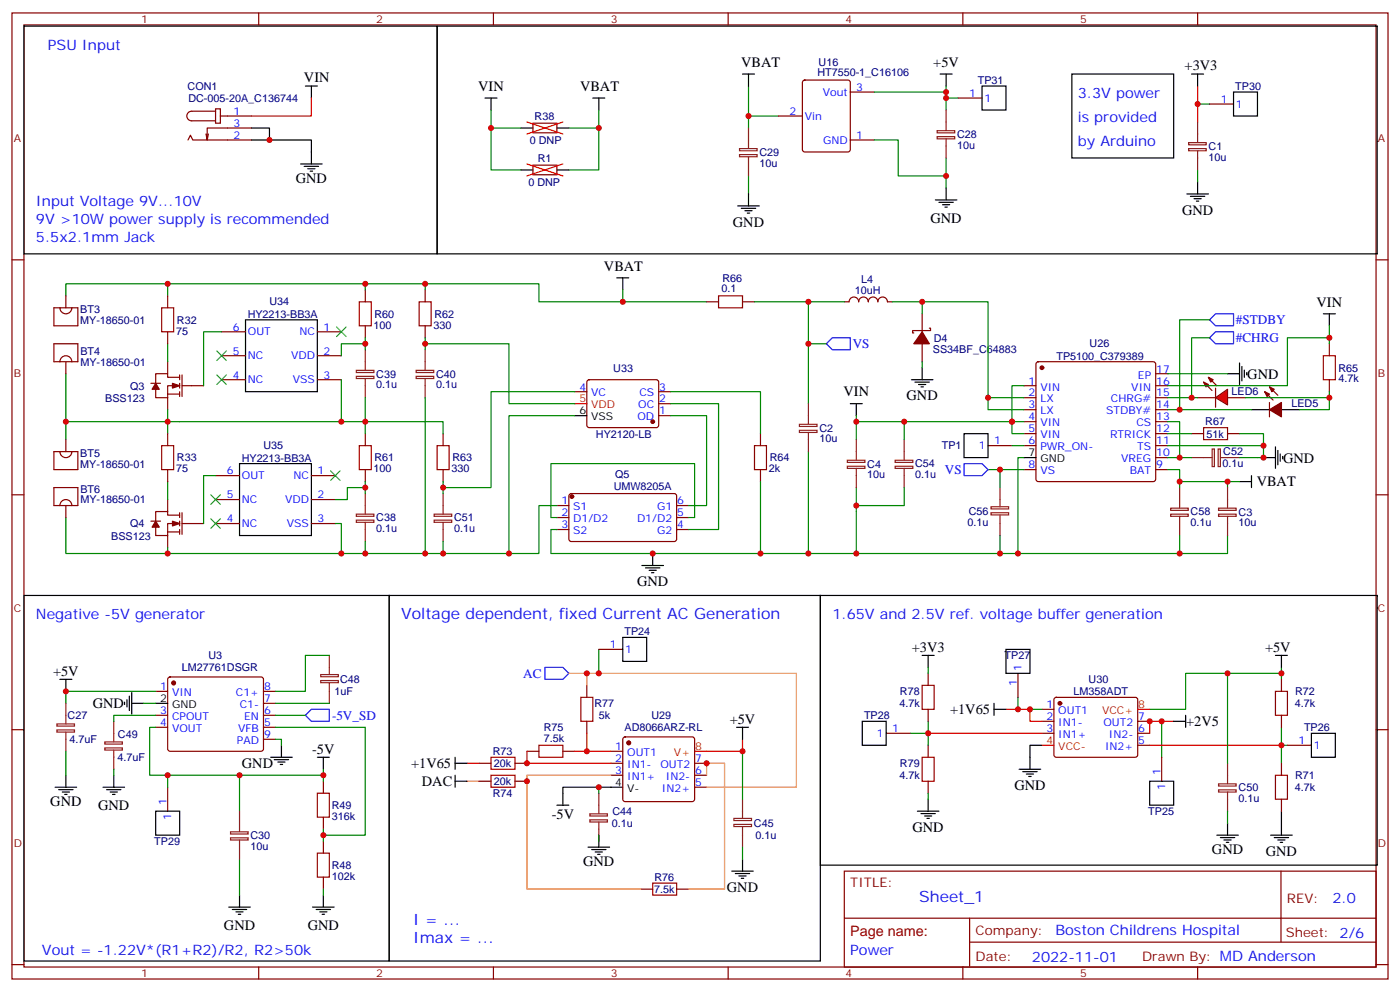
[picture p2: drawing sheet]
<svg xmlns="http://www.w3.org/2000/svg" width="412mm" height="292mm" viewBox="0 0 412 292" stroke-linecap="round" stroke-linejoin="round" font-family="sans-serif">
<g fill="none" stroke="#870000" stroke-width=".35">
<path d="M3.5 3.8h405.4v284.3h-405.4zM7.1 7.3h398.2v277.3h-398.2zM76.2 3.8v3.5M145.3 3.8v3.5M214.5 3.8v3.5M283.6 3.8v3.5M352.8 3.8v3.5M282.2 28.9h7.1M356.3 30.6h7.1M3.5 76.5h3.6M405.3 76.5h3.6M107.6 85.3v3.5"/>
<path d="M107.6 95.9v3.5M125.2 85.3v3.5M125.2 95.9v3.5M44.4 112.8h2.9M49.4 116h3.5M49.4 106.5v3.5M49.4 117.1v3.5M52.9 111.1h-3.5v-1.1h-3.5v2.8M52.9 113.5h-3.5v3.6h-3.5v-2.5M52.9 110.3v1.5M52.9 112.8v1.4M52.9 115.3v1.4"/>
<path d="M53.6 113.5h6.4M53.6 110.3v6.4M169.3 115.3h3.6M173.1 112l.5-.2h20l.4 .7v12.9l-.7 .5-20-.1-.4-.6v-12.7zM194 118.8h3.6M194 115.3h3.6M301.6 113.5h3.6M301.6 117.1h3.6M305.4 106.7l.5-.2h33.8l.5 .2 .2 .5v33.8l-.2 .5-.5 .2h-33.8l-.5-.2-.2-.5v-33.8zM340.4 113.5h3.6M340.4 117.1h3.6M340.4 110h3.6"/>
<path d="M372.5 115.3l2.5 2.5M373.9 113.9l2.5 2.4M373.9 118.5v4.2M107.6 127.6v3.6M107.6 138.2v3.5M130.5 127.6v3.6M130.5 138.2v3.5M194 122.3h3.6M224 127.6v3.6M224 138.2v3.5M301.6 120.6h3.6M301.6 124.1h3.6"/>
<path d="M301.6 127.6h3.6M301.6 131.2h3.6M301.6 138.2h3.6M340.4 120.6h3.6M340.4 124.1h3.6M340.4 127.6h3.6M340.4 131.2h3.6M340.4 138.2h3.6M340.4 134.7h3.6M3.5 145.6h3.6M44.4 153.4h2.9M49.4 147v3.6"/>
<path d="M49.4 157.6v3.5M49.4 156.6h3.5M52.9 151.6h-3.5v-1h-3.5v2.8M52.9 154.1h-3.5v3.5h-3.5v-2.4M52.9 150.9v1.4M52.9 153.4v1.4M52.9 155.9v1.4M53.6 150.9v6.4M53.6 154.1h6.4M164 148.8h3.6M164 152.3h3.6M164 155.9h3.6"/>
<path d="M167.8 145.5l.5-.2h30.6l.4 .7v13l-.7 .4-30.6-.1-.4-.6v-12.7zM199.3 148.8h3.5M199.3 152.3h3.5M199.3 155.9h3.5M405.3 145.6h3.6M176.4 191.1h7M273.4 198.2v3.5M299.9 198.2v7M377.5 200v3.5M3.5 214.8h3.6M172.9 201.7v3.5M172.9 212.3v3.5"/>
<path d="M183.7 217.1l.4-.2h19.8l.5 .2 .2 .5v17.6l-.2 .5-.5 .2h-19.8l-.4-.2-.3-.5v-17.6zM261.1 215.8h7M273.4 208.8v3.5M273.4 219.4v3.5M306.9 215.8h3.5M306.9 208.8h3.5M306.9 212.3h3.5M310.7 205.5l.4-.3h23.3l.5 .3 .2 .5v16.5l-.7 .4-23.5-.1-.5-.6v-16.2zM335.1 219.4h3.6M335.1 215.8h3.6M335.1 212.3h3.6M377.5 210.5v3.6"/>
<path d="M379.2 219.4h7.1M405.3 214.8h3.6M141.1 224.6h3.5M141.1 229.9h3.5M151.7 224.6h3.5M151.7 229.9h3.5M155.2 221.1h3.5M165.8 221.1h3.5M179.9 224.6h3.5M179.9 228.2h3.5M179.9 221.1h3.5M204.6 224.6h3.5"/>
<path d="M204.6 228.2h3.5M204.6 231.7h3.5M273.4 229.9v3.6M342.2 222.9v7M377.5 224.6v3.6M377.5 235.2v3.6M248.7 256.4h156.6v28.2h-156.6zM377.3 256.4v20.9M188.7 261.7h3.6M199.3 261.7h3.5M248.7 270.2h156.5M285.6 277.3h119.6"/>
<path d="M285.6 270.2v14.2M3.5 283.9h3.6M76.2 284.6v3.5M145.3 284.6v3.5M214.5 284.6v3.5M283.6 284.6v3.5M352.8 284.6v3.5M405.3 283.9h3.6"/>
</g>
<g fill="none" stroke="#008700" stroke-width=".35">
<path d="M220.5 34.1h8.8M220.5 25.3v12.4M278.7 28.9h3.5M352.8 30.6h3.5M220.5 51.8v5.3M278.7 46.5v8.8M107.6 85.3v-1.8h-88.2v3.6M107.6 83.5h17.6v1.8M107.6 99.4v3.5M125.2 83.5h33.5v5.3h49.4M125.2 99.4v3.5M19.4 110v19.4"/>
<path d="M107.6 117.1v10.5M125.2 101.2h24.7v17.6h19.4M125.2 117.1v45.8M169.3 115.3h-24.7v28.2h-14.1M197.6 118.8h14.1v37.1h-8.9M197.6 115.3h26.4v12.3M19.4 124.1h111.1v3.5M169.3 122.3h-19.4v40.6h-19.4M197.6 122.3h10.5v26.5h-5.3M19.4 152.3v10.6h88.2v-3.5M107.6 141.7v3.6M130.5 159.4v3.5h-22.9"/>
<path d="M130.5 141.7v3.6M164 148.8h-5.3v14.1h-8.8M224 141.7v21.2M252.2 150.6v12.3h-89.9v-7h1.7M176.4 191.1v7.1M377.5 198.2h-28.3v10.6h-10.5M377.5 196.4v3.6M273.4 212.3v3.5h-5.3M299.9 205.2v3.6M342.2 212.3v10.6M377.5 214.1v10.5M377.5 219.4h1.7"/>
<path d="M176.4 231.7v1.8M176.4 245.8v1.8"/>
</g>
<g fill="none" stroke="#000" stroke-width=".35">
<path d="M7.1 7.7h121.7v67h-121.7zM128.8 7.7h276.9v67h-276.9zM90 25.3h3.5M91.7 25.3v3.6M218.7 21.8h3.5M220.5 21.8v3.5M276.9 21.8h3.6M278.7 21.8v3.5M289.3 25.3h7v7.1h-7zM315.7 21.8h30v24.7h-30zM351 21.8h3.5M352.8 21.8v3.5"/>
<path d="M363.4 27.1h7v7h-7zM88.5 48.3h6.4M89.6 49h4.2M90.7 49.7h2.1M91.4 50.4h.7M91.7 44.7v3.6M220.5 57.1v3.5M275.5 58.8h6.4M276.6 59.5h4.2M278.7 55.3v3.5M349.6 57.1h6.4M350.7 57.8h4.2"/>
<path d="M351.7 58.5h2.1M352.4 59.2h.7M352.8 53.6v3.5M217.3 60.6h6.4M218.4 61.3h4.2M219.4 62h2.1M220.1 62.7h.7M277.6 60.3h2.2M278.3 61h.7M169.3 122.3h3.6M301.6 134.7h3.6M368.7 120.6h5.2"/>
<path d="M377.5 120.6h5.3M7.1 175.3h107.6v107.6h-107.6zM114.7 175.3h127v107.6h-127zM241.7 175.3h164v79.3h-164zM17.6 200h3.6M19.4 200v3.5M183.4 187.6h7.1v7.1h-7.1zM271.6 192.9h3.6M273.4 192.9v3.5M296.3 191.1h7.1v7.1h-7.1zM375.7 192.9h3.5M377.5 192.9v3.5"/>
<path d="M36.7 206.7v.7M37.4 206v2.1M38.1 204.9v4.2M38.8 207h3.5M38.8 203.8v6.4M217 214.1h3.5M218.7 214.1v3.5M254 212.3h7.1v7.1h-7.1zM292.8 208.8h3.5M292.8 207v3.5M306.9 219.4h-3.5v7M345.7 212.3h3.5"/>
<path d="M349.2 210.5v3.6M386.3 215.8h7v7.1h-7zM93.5 222.9h3.5M95.2 222.9v3.5M134.1 229.9h3.5M134.1 222.9v3.5M134.1 228.2v3.5M134.1 224.6h3.5M164 237h3.6M183.4 231.7h-17.6v5.3M270.2 238.8h6.4M271.3 239.5h4.2"/>
<path d="M273.4 235.2v3.6M300.2 226.4h6.4M301.3 227.1h4.2M302.3 227.8h2.1M303 228.5h.7M338.7 229.9h7v7.1h-7zM377.5 238.8v7M173.2 249.3h6.4M174.3 250h4.2M175.3 250.8h2.1M176 251.5h.7M176.4 245.8v3.5"/>
<path d="M215.5 256.4h6.4M216.6 257.1h4.2M217.7 257.8h2.1M218.4 258.5h.7M218.7 252.9v3.5M272.3 240.2h2.2M273 240.9h.8M358.4 245.8h6.4M359.5 246.5h4.2M360.5 247.2h2.2M361.2 247.9h.7M361.6 242.3v3.5"/>
<path d="M374.3 245.8h6.3M375.4 246.5h4.2M376.4 247.2h2.1M377.1 247.9h.7"/>
</g>
<path d="M352.8 25.3v10.6M169.3 118.8h3.6M218.7 217.6v3.5h-14.1M273.4 215.8h33.5M296.3 208.8h7.1v3.5h3.5M306.9 219.4h3.5M335.1 208.8h3.6M338.7 219.4h38.8M345.7 212.3h-7v3.5M137.6 224.6h3.5M155.2 221.1v3.5h24.7M169.3 221.1h10.6" fill="none" stroke="#f00" stroke-width=".35"/>
<path d="M167.6 198.2h5.3M172.9 201.7v-3.5h61.7v33.5h-26.5M137.6 229.9h3.5M179.9 228.2h-24.7v33.5h33.5M208.1 228.2v-3.6h5.3v37.1h-10.6" fill="none" stroke="#f90" stroke-width=".35"/>
<g fill="none" stroke="#a10000" stroke-width=".35">
<path d="M105.8 88.8h3.6v7.1h-3.6zM123.5 88.8h3.5v7.1h-3.5zM105.8 131.2h3.6v7h-3.6zM128.8 131.2h3.5v7h-3.5zM222.2 131.2h3.6v7h-3.6zM158.7 219.4h7.1v3.5h-7.1zM171.1 205.2h3.5v7.1h-3.5zM271.6 201.7h3.6v7.1h-3.6zM375.7 203.5h3.5v7h-3.5zM144.6 222.9h7.1v3.5h-7.1zM144.6 228.2h7.1v3.5h-7.1zM271.6 222.9h3.6v7h-3.6z"/>
<path d="M375.7 228.2h3.5v7h-3.5zM192.3 259.9h7v3.6h-7z"/>
</g>
<g fill="#870000" stroke="#870000" stroke-width=".35">
<path d="M50.8 112.8l2.1 .7-2.1 .7z"/>
<path d="M45.9 112.8l1 1.8h-2.1z"/>
<path d="M50.8 153.4l2.1 .7-2.1 .7z"/>
<path d="M45.9 153.4l1 1.8h-2.1z"/>
<path d="M373.9 120.6l3.6-2.1v4.2z"/>
<path d="M372.5 115.3l1.4 .7-.7 .7z"/>
<path d="M373.9 113.9l1.5 .7-.8 .7z"/>
<circle cx="185.2" cy="218.7" r=".53"/>
<circle cx="312.2" cy="207" r=".53"/>
<circle cx="306.9" cy="108.2" r=".53"/>
<circle cx="192.3" cy="124.1" r=".53"/>
<circle cx="168.5" cy="146.2" r=".53"/>
</g>
<g fill="none" stroke="#8c2424" stroke-width=".35">
<path d="M105 109h5.1v.6h-5.1zM105 110.8h5.1v.6h-5.1zM107.6 102.9v6M107.6 111.4v5.7M122.6 109h5.2v.6h-5.2zM122.6 110.8h5.2v.6h-5.2zM125.2 102.9v6M125.2 111.4v5.7M105 151.3h5.1v.7h-5.1zM105 153.1h5.1v.6h-5.1zM107.6 145.3v6M107.6 153.7v5.7"/>
<path d="M127.9 151.3h5.2v.7h-5.2zM127.9 153.1h5.2v.6h-5.2zM130.5 145.3v6M130.5 153.7v5.7M94.5 198.5h5.2v.7h-5.2zM97 192.9v5.6M30.9 218.4h5.2v.6h-5.2zM33.5 212.3v6M94.5 200.3h5.2v.6h-5.2zM97 201v6M30.9 220.1h5.2v.7h-5.2zM33.5 220.8v5.6"/>
<path d="M173.7 239.5h5.2v.7h-5.2zM176.4 233.5v6M218.7 235.2v5.7M359 230.7h5.1v.7h-5.1zM359 232.5h5.1v.6h-5.1zM361.6 224.6v6M361.6 233.1v5.7M173.7 241.3h5.2v.6h-5.2zM176.4 241.9v5.7M216.2 242.6h5.2v.7h-5.2zM216.2 240.9h5.2v.6h-5.2zM218.7 243.3v6"/>
</g>
<path d="M160.5 196.4h5.3l1.8 1.8-1.8 1.8h-5.3zM90 210.5l1.7-1.7h5.3v3.5h-5.3z" fill="none" stroke="#00f" stroke-width=".35"/>
<path d="M358.1 117.1l3.5-2.5v4.6z" fill="#f60" stroke="#870000" stroke-width=".35"/>
<g fill="none" stroke="#870000" stroke-width=".35">
<path d="M61.4 39.4l-.4 1.8M63.5 32h1.4v4.3h-1.4zM63.5 32.7h-7.1a1.41 1.41 0 0 0-1.4 1.4 1.41 1.41 0 0 0 1.4 1.5h7.1M64.9 34.1h9.2M74.1 37.7h-13.1v3.5l-.3-1.8M157 36.3h7v2.8h-7zM229.3 34.1h7.1M236.6 23.8l.5-.2h12.7l.6 .4 .1 20-.5 .7h-12.9l-.7-.4v-20zM250.5 27.1h7M55.4 41.2l.7-1.4 .7 1.4h17.3M157 48.6h7v2.8h-7zM250.5 41.2h7"/>
<path d="M17.6 90.6h3.6a1.76 1.76 0 0 1-1.8 1.8 1.76 1.76 0 0 1-1.8-1.8zM17.6 90.6h-1.7v5.3h7v-5.3h-1.7M19.4 87.1v3.5M49.4 87.1v3.5M49.4 97.6v3.6M65.3 97.6h7M93.5 97.6h7M208.1 88.8h3.6M218.7 88.8h3.5M248.7 88.8h1.4a1.41 1.41 0 0 1 1.4-1.4 1.41 1.41 0 0 1 1.4 1.4 1.41 1.41 0 0 1 1.5-1.4 1.41 1.41 0 0 1 1.4 1.4 1.41 1.41 0 0 1 1.4-1.4 1.41 1.41 0 0 1 1.4 1.4 1.41 1.41 0 0 1 1.4-1.4 1.41 1.41 0 0 1 1.4 1.4h1.4M271.6 92.4v5.2M273.8 96.6h.3v.7h-5.3v.7h.4"/>
<path d="M17.6 106.5h-1.7v-5.3h7v5.3h-1.7M18.2 105.2a1.76 1.76 0 0 1 1.9-.4 1.76 1.76 0 0 1 1.1 1.7h-3.6zM19.4 106.5v3.5M65.3 104.7h7M65.3 111.8h7M93.5 104.7h7M93.5 111.8h7M271.6 101.2v5.3M352.8 117.1h5.3M354.5 112.5l2.5 2.4M356 111.1l2.4 2.4M358.1 114.2v5.7"/>
<path d="M361.6 117.1h5.3M391.6 101.2v3.5M391.6 111.8v3.5M17.6 132.9h3.6a1.76 1.76 0 0 1-1.8 1.8 1.76 1.76 0 0 1-1.8-1.8zM17.6 132.9h-1.7v5.3h7v-5.3h-1.7M19.4 129.4v3.5M49.4 127.6v3.6M49.4 138.2v3.5M63.5 140h7.1M91.7 140h7.1M291 131.2h7.1M351 127.6h3.5"/>
<path d="M361.6 127.6h3.5M17.6 148.8h-1.7v-5.3h7v5.3h-1.7M18.2 147.6a1.76 1.76 0 0 1 1.9-.4 1.76 1.76 0 0 1 1.1 1.6h-3.6zM19.4 148.8v3.5M63.5 147h7.1M63.5 154.1h7.1M91.7 147h7.1M91.7 154.1h7.1M49.6 199.5l.5-.3h26.8l.5 .3 .2 .5v20.4l-.2 .5-.5 .2h-26.8l-.5-.2-.2-.5v-20.4zM45.9 203.5h3.5M45.9 210.5h3.5M45.9 214.1h3.5"/>
<path d="M77.6 203.5h3.5M77.6 210.5h3.5M77.6 214.1h3.5M77.6 207h3.5M77.6 217.6h3.5M49.4 231.7v7.1M95.2 229.9v3.6M95.2 240.5v3.6M95.2 247.6v3.5M95.2 258.2v3.5"/>
</g>
<g fill="#870000" stroke="#870000" stroke-width=".35">
<path d="M356 111.1l1.4 .7-.7 .7z"/>
<path d="M354.5 112.5l1.5 .7-.8 .7z"/>
<path d="M271.6 97.6l2.2 3.6h-4.6z"/>
<circle cx="51.2" cy="201" r=".53"/>
</g>
<path d="M47.6 90.6h3.6v7h-3.6zM211.7 87.1h7v3.5h-7zM389.8 104.7h3.5v7.1h-3.5zM47.6 131.2h3.6v7h-3.6zM354.5 125.9h7.1v3.5h-7.1zM93.5 233.5h3.5v7h-3.5zM93.5 251.1h3.5v7.1h-3.5z" fill="none" stroke="#a10000" stroke-width=".35"/>
<g fill="none" stroke="#000" stroke-width=".35">
<path d="M74.1 37.7h5.3v3.5h-5.3M142.9 28.9h3.5M144.6 28.9v3.5M153.5 37.7h3.5M164 37.7h3.6M174.6 28.9h3.6M176.4 28.9v3.5M79.4 41.2h12.3v3.5M153.5 50h3.5M164 50h3.6M72.3 94.1h21.2v21.2h-21.2zM181.7 81.8h3.5"/>
<path d="M183.4 81.8v3.5M389.8 92.4h3.5M391.6 92.4v3.5M250.5 118.8h3.5M252.2 118.8v3.5M268.5 111.8h6.3M269.5 112.5h4.3M270.6 113.2h2.1M271.3 113.9h.7M271.6 108.2v3.6M361.6 110h3.5M365.1 106.8v6.4"/>
<path d="M365.8 107.9v4.2M366.5 108.9v2.2M367.2 109.6v.7M70.6 136.5h21.1v21.1h-21.1zM284 127.6h7v7.1h-7zM368.7 140v3.5M372.2 134.7h3.5M375.7 131.5v6.4M376.4 132.6v4.2M377.1 133.6v2.1M377.8 134.3v.7M365.1 141.7h3.6"/>
<path d="M189.1 166.4h6.3M190.1 167.1h4.3M191.2 167.9h2.1M191.9 168.6h.7M192.3 162.9v3.5M45.9 207h3.5M82.9 219.4v3.5M16.2 231.7h6.4M17.3 232.4h4.2M18.3 233.1h2.2M19 233.8h.8M19.4 228.2v3.5"/>
<path d="M30.3 231.7h6.4M31.4 232.4h4.2M32.5 233.1h2.1M33.2 233.8h.7M33.5 228.2v3.5M45.9 238.8h7v7h-7zM79.7 222.9h6.4M80.8 223.6h4.2M81.8 224.3h2.2M82.5 225h.8M67.4 267h6.3M68.4 267.7h4.3"/>
<path d="M69.5 268.4h2.1M70.2 269.1h.7M70.6 263.5v3.5M92.1 267h6.3M93.1 267.7h4.3M94.2 268.4h2.1M94.9 269.1h.7M95.2 263.5v3.5"/>
</g>
<g fill="none" stroke="#008700" stroke-width=".35">
<path d="M144.6 32.4v5.3h8.9M144.6 37.7v12.3h8.9M176.4 32.4v5.3h-8.8M176.4 37.7v12.3h-8.8M257.5 27.1h21.2M278.7 25.3v7.1M257.5 41.2h7.1v10.6h14.1M352.8 50v3.6M49.4 83.5v3.6M65.3 97.6h-5.3v15.9M183.4 85.3v3.5M222.2 88.8h26.5"/>
<path d="M238.1 88.8v30M262.8 88.8h28.2v28.3M271.6 88.8v3.6M356.3 94.1h-8.8v26.5M356.3 99.4h-5.3v17.7M391.6 99.4h-12.4v14.1h-35.2M391.6 95.9v5.3M49.4 101.2v5.3M100.5 111.8v12.3M107.6 101.2h-7.1v3.5M238.1 101.2h5.3M271.6 106.5v1.7"/>
<path d="M301.6 117.1h-10.6v3.5h10.6M301.6 113.5h-3.5v14.1h3.5M344 117.1h8.8M344 110h17.6M391.6 115.3v1.8h-24.7M391.6 117.1v3.5h-8.8M49.4 120.6v7M63.5 140h-3.5v14.1M238.1 132.9v30M252.2 122.3v7.1M252.2 124.1h49.4M266.3 124.1v5.3"/>
<path d="M291 138.2h10.6M294.6 138.2v5.3M298.1 131.2h3.5M301.6 134.7h-1.7v28.2h-47.7M344 124.1h3.5v10.6M344 138.2h3.5v5.3M344 120.6h24.7M344 134.7h7M344 127.6h7M344 131.2h28.2M365.1 127.6h7.1v7.1h-7.1M49.4 141.7v5.3"/>
<path d="M98.8 154.1h1.7v8.8M107.6 143.5h-5.3v3.5h-3.5M164 152.3h-1.7v-15.8h42.3v15.8h-1.8M252.2 143.5v7.1M266.3 143.5v5.3h-14.1M294.6 157.6v5.3M347.5 157.6v5.3h14.1v-5.3M347.5 141.7h17.6M361.6 141.7v1.8M49.4 161.1v1.8M299.9 162.9h47.6M97 192.9h-7v10.6h-8.9"/>
<path d="M273.4 196.4v1.8M361.6 198.2v26.4M42.3 207h3.6M45.9 203.5h-26.5v3.5M45.9 210.5h-12.4v1.8M45.9 214.1h-1.8v14.1h51.1v-1.8M81.1 214.1h26.5v31.7h-12.4M81.1 217.6h1.8v1.8M81.1 207h15.9M81.1 210.5h8.9M273.4 215.8v3.6M303.4 208.8h3.5"/>
<path d="M19.4 221.1v7.1M33.5 226.4v1.8M49.4 228.2v3.5M70.6 228.2v10.6M95.2 228.2v1.7M218.7 221.1v14.1M273.4 233.5v1.7M361.6 238.8v3.5M70.6 252.9v10.6M95.2 244.1v3.5M218.7 249.3v3.6M95.2 261.7v1.8"/>
</g>
<g fill="none" stroke="#8c2424" stroke-width=".35">
<path d="M220.5 37.7v6M276 38.5h5.2v.6h-5.2zM278.7 32.4v6M352.8 35.9v6M217.8 43.7h5.2v.7h-5.2zM217.8 45.5h5.2v.6h-5.2zM220.5 46.1v5.7M276 40.2h5.2v.7h-5.2zM278.7 40.9v5.6M350.1 42h5.2v.6h-5.2zM350.1 43.7h5.2v.7h-5.2zM352.8 44.4v5.6"/>
<path d="M238.1 118.8v6M235.5 124.9h5.2v.6h-5.2zM235.5 126.6h5.2v.7h-5.2zM238.1 127.3v5.6M249.6 135.5h5.2v.6h-5.2zM249.6 137.2h5.2v.7h-5.2zM252.2 129.4v6M252.2 137.9v5.6M263.7 135.5h5.2v.6h-5.2zM263.7 137.2h5.2v.7h-5.2zM266.3 129.4v6M266.3 137.9v5.6"/>
<path d="M351 134.7h6M357.1 132.2h.6v5.1h-.6zM358.8 132.2h.7v5.1h-.7zM359.5 134.7h5.6M291.9 150.9h5.2v.7h-5.2zM291.9 149.2h5.2v.6h-5.2zM294.6 143.5v5.7M294.6 151.6v6M344.8 149.6h5.2v.6h-5.2zM344.8 151.3h5.2v.7h-5.2zM347.5 143.5v6M347.5 152v5.6"/>
<path d="M359 149.6h5.1v.6h-5.1zM359 151.3h5.1v.7h-5.1zM361.6 143.5v6M361.6 152v5.6M16.8 213.1h5.1v.6h-5.1zM16.8 214.8h5.1v.7h-5.1zM19.4 207v6M19.4 215.5v5.6M70.6 238.8v6M67.9 244.8h5.2v.7h-5.2zM67.9 246.6h5.2v.6h-5.2zM70.6 247.2v5.7"/>
</g>
<path d="M358.1 92.4h5.3v3.5h-5.3l-1.8-1.8zM358.1 97.6h5.3v3.6h-5.3l-1.8-1.8zM243.4 101.2l1.8-1.8h5.3v3.5h-5.3zM284 136.5h5.3l1.7 1.7-1.7 1.8h-5.3z" fill="none" stroke="#00f" stroke-width=".35"/>
<path d="M91.7 28.9v5.2h-17.6M155.2 35.9l10.6 3.5M165.8 35.9l-10.6 3.5M155.2 48.3l10.6 3.5M165.8 48.3l-10.6 3.5M172.9 215.8v5.3" fill="none" stroke="#f00" stroke-width=".35"/>
<path d="M99.1 96.2l2.9 2.9M102 96.2l-2.9 2.9M63.9 103.3l2.8 2.8M63.9 110.3l2.8 2.9M66.7 103.3l-2.8 2.8M66.7 110.3l-2.8 2.9M97.4 138.6l2.8 2.8M100.2 138.6l-2.8 2.8M62.1 145.6l2.8 2.8M62.1 152.7l2.8 2.8M64.9 145.6l-2.8 2.8M64.9 152.7l-2.8 2.8" fill="none" stroke="#3c3" stroke-width=".35"/>
<g fill="#c00">
<circle cx="220.5" cy="34.1" r=".88"/>
<circle cx="176.4" cy="198.2" r=".88"/>
<circle cx="377.5" cy="219.4" r=".88"/>
<circle cx="342.2" cy="212.3" r=".88"/>
<circle cx="299.9" cy="208.8" r=".88"/>
<circle cx="352.8" cy="30.6" r=".88"/>
<circle cx="338.7" cy="212.3" r=".88"/>
<circle cx="155.2" cy="224.6" r=".88"/>
<circle cx="208.1" cy="224.6" r=".88"/>
<circle cx="155.2" cy="229.9" r=".88"/>
<circle cx="172.9" cy="198.2" r=".88"/>
<circle cx="176.4" cy="231.7" r=".88"/>
<circle cx="19.4" cy="124.1" r=".88"/>
<circle cx="107.6" cy="124.1" r=".88"/>
<circle cx="107.6" cy="162.9" r=".88"/>
<circle cx="130.5" cy="143.5" r=".88"/>
<circle cx="125.2" cy="162.9" r=".88"/>
<circle cx="107.6" cy="83.5" r=".88"/>
<circle cx="125.2" cy="101.2" r=".88"/>
<circle cx="130.5" cy="162.9" r=".88"/>
<circle cx="149.9" cy="162.9" r=".88"/>
<circle cx="224" cy="162.9" r=".88"/>
<circle cx="391.6" cy="117.1" r=".88"/>
<circle cx="391.6" cy="99.4" r=".88"/>
<circle cx="372.2" cy="134.7" r=".88"/>
<circle cx="372.2" cy="131.2" r=".88"/>
<circle cx="347.5" cy="134.7" r=".88"/>
<circle cx="252.2" cy="148.8" r=".88"/>
<circle cx="183.4" cy="88.8" r=".88"/>
<circle cx="298.1" cy="124.1" r=".88"/>
<circle cx="347.5" cy="141.7" r=".88"/>
<circle cx="361.6" cy="141.7" r=".88"/>
<circle cx="347.5" cy="120.6" r=".88"/>
<circle cx="351" cy="117.1" r=".88"/>
<circle cx="252.2" cy="162.9" r=".88"/>
<circle cx="299.9" cy="162.9" r=".88"/>
<circle cx="347.5" cy="162.9" r=".88"/>
<circle cx="192.3" cy="162.9" r=".88"/>
<circle cx="278.7" cy="28.9" r=".88"/>
<circle cx="278.7" cy="27.1" r=".88"/>
<circle cx="278.7" cy="51.8" r=".88"/>
<circle cx="107.6" cy="101.2" r=".88"/>
<circle cx="100.5" cy="124.1" r=".88"/>
<circle cx="107.6" cy="143.5" r=".88"/>
<circle cx="100.5" cy="162.9" r=".88"/>
<circle cx="49.4" cy="162.9" r=".88"/>
<circle cx="49.4" cy="124.1" r=".88"/>
<circle cx="176.4" cy="37.7" r=".88"/>
<circle cx="144.6" cy="37.7" r=".88"/>
<circle cx="252.2" cy="124.1" r=".88"/>
<circle cx="266.3" cy="124.1" r=".88"/>
<circle cx="238.1" cy="101.2" r=".88"/>
<circle cx="238.1" cy="88.8" r=".88"/>
<circle cx="238.1" cy="162.9" r=".88"/>
<circle cx="125.2" cy="83.5" r=".88"/>
<circle cx="291" cy="117.1" r=".88"/>
<circle cx="271.6" cy="88.8" r=".88"/>
<circle cx="294.6" cy="138.2" r=".88"/>
<circle cx="294.6" cy="162.9" r=".88"/>
<circle cx="273.4" cy="215.8" r=".88"/>
<circle cx="303.4" cy="208.8" r=".88"/>
<circle cx="361.6" cy="198.2" r=".88"/>
<circle cx="377.5" cy="198.2" r=".88"/>
<circle cx="19.4" cy="203.5" r=".88"/>
<circle cx="95.3" cy="245.8" r=".88"/>
<circle cx="95.3" cy="228.2" r=".88"/>
<circle cx="70.6" cy="228.2" r=".88"/>
<circle cx="49.4" cy="228.2" r=".88"/>
<circle cx="218.7" cy="221.1" r=".88"/>
<circle cx="172.9" cy="221.1" r=".88"/>
<circle cx="49.4" cy="83.5" r=".88"/>
<circle cx="79.4" cy="41.2" r=".88"/>
</g>
<g font-size="4.6" fill="#00f">
<text x="118.2" y="182.3">Voltage dependent, fixed Current AC Generation</text>
<text x="270.8" y="265.4">Sheet_1</text>
<text x="121.7" y="272.3">I = ...</text>
<text x="121.7" y="277.6">Imax = ...</text>
</g>
<g font-size="4.2" fill="#00f">
<text x="14.1" y="14.7">PSU Input</text>
<text x="317.5" y="28.9">3.3V power</text>
<text x="317.5" y="35.9">is provided</text>
<text x="317.5" y="43">by Arduino</text>
<text x="10.6" y="60.6">Input Voltage 9V...10V</text>
<text x="10.6" y="65.9">9V &gt;10W power supply is recommended</text>
<text x="10.6" y="71.2">5.5x2.1mm Jack</text>
<text x="10.6" y="182.3">Negative -5V generator</text>
<text x="245.2" y="182.3">1.65V and 2.5V ref. voltage buffer generation</text>
<text x="392.5" y="265.7">2.0</text>
<text x="310.9" y="275.2">Boston Childrens Hospital</text>
<text x="12.3" y="281.1">Vout = -1.22V*(R1+R2)/R2, R2&gt;50k</text>
<text x="250.5" y="281.1">Power</text>
<text x="304" y="283">2022-11-01</text>
</g>
<g font-size="4.2">
<text x="218.3" y="19.7">VBAT</text>
<text x="274.9" y="19.7">+5V</text>
<text x="348.9" y="20.7">+3V3</text>
<text x="89.5" y="24.3">VIN</text>
<text x="140.9" y="26.7">VIN</text>
<text x="170.9" y="26.7">VBAT</text>
<text x="87.1" y="53.9">GND</text>
<text x="274.1" y="65.5">GND</text>
<text x="348.2" y="63.2">GND</text>
<text x="215.9" y="66.7">GND</text>
<text x="177.9" y="79.7">VBAT</text>
<text x="387.8" y="90.2">VIN</text>
<text x="367.4" y="111.4">GND</text>
<text x="248.5" y="116.7">VIN</text>
<text x="267.1" y="117.8">GND</text>
<text x="378" y="136.1">GND</text>
<text x="370.2" y="143.2">VBAT</text>
<text x="187.7" y="172.5">GND</text>
<text x="268.6" y="191.8">+3V3</text>
<text x="372.6" y="191.8">+5V</text>
<text x="15.6" y="198.9">+5V</text>
<text x="27.3" y="208.4">GND</text>
<text x="214.9" y="213">+5V</text>
<text x="279.9" y="210.2">+1V65</text>
<text x="349.4" y="213.7">+2V5</text>
<text x="92" y="221.8">-5V</text>
<text x="71.3" y="226.1">GND</text>
<text x="121.1" y="226.1">+1V65</text>
<text x="124.3" y="231.4">DAC</text>
<text x="298.8" y="232.4">GND</text>
<text x="14.8" y="237.3">GND</text>
<text x="28.9" y="238.4">GND</text>
<text x="162.5" y="241">-5V</text>
<text x="268.8" y="244.8">GND</text>
<text x="357" y="251.5">GND</text>
<text x="372.9" y="251.8">GND</text>
<text x="171.8" y="255">GND</text>
<text x="214.1" y="262.5">GND</text>
<text x="66" y="273.7">GND</text>
<text x="90.7" y="273.7">GND</text>
</g>
<text font-size="4.2" fill="#900" x="250.5" y="275.4">Page name:</text>
<g font-size="3.9" fill="#00f">
<text x="364.1" y="95.3">#STDBY</text>
<text x="364.1" y="100.8">#CHRG</text>
<text x="251.2" y="102.4">VS</text>
<text x="278.4" y="139.5">VS</text>
<text x="154.1" y="199.4">AC</text>
<text x="97.8" y="211.8">-5V_SD</text>
</g>
<g font-size="3.9" fill="#800">
<text x="250.5" y="261">TITLE:</text>
<text x="379.1" y="265.7">REV:</text>
<text x="287.4" y="275.2">Company:</text>
<text x="378.7" y="275.8">Sheet: 2/6</text>
<text x="287.4" y="282.9">Date:</text>
<text x="336.4" y="282.9">Drawn By: MD Anderson</text>
</g>
<g font-size="3.2" fill="#800">
<text x="41.6" y="6.8">1</text>
<text x="110.8" y="6.8">2</text>
<text x="179.9" y="6.8">3</text>
<text x="249.1" y="6.8">4</text>
<text x="318.2" y="6.8">5</text>
<text x="4.1" y="41.9">A</text>
<text x="405.9" y="41.9">A</text>
<text x="4.1" y="111.1">B</text>
<text x="405.9" y="111.1">B</text>
<text x="4.1" y="180.2">C</text>
<text x="405.9" y="180.2">C</text>
<text x="4.1" y="249.3">D</text>
<text x="405.9" y="249.3">D</text>
<text x="41.6" y="287.6">1</text>
<text x="110.8" y="287.6">2</text>
<text x="179.9" y="287.6">3</text>
<text x="249.1" y="287.6">4</text>
<text x="318.2" y="287.6">5</text>
</g>
<g font-size="3.2" fill="#000080">
<text x="240.8" y="22.5">HT7550-1_C16106</text>
<text x="241.1" y="19.3">U16</text>
<text x="55.3" y="26.5">CON1</text>
<text x="55.5" y="30">DC-005-20A_C136744</text>
<text x="288" y="24.7">TP31</text>
<text x="363.9" y="26.5">TP30</text>
<text x="157.5" y="35.3">R38</text>
<text x="281.9" y="40.6">C28</text>
<text x="156.1" y="42.3">0 DNP</text>
<text x="158.4" y="47.6">R1</text>
<text x="223.7" y="45.9">C29</text>
<text x="281.9" y="43.7">10u</text>
<text x="356" y="47.3">10u</text>
<text x="356" y="44.1">C1</text>
<text x="223.7" y="49">10u</text>
<text x="155.7" y="54.7">0 DNP</text>
<text x="212.8" y="83">R66</text>
<text x="253.6" y="83.3">L4</text>
<text x="79.4" y="89.9">U34</text>
<text x="212.5" y="86">0.1</text>
<text x="251.8" y="86.4">10uH</text>
<text x="23.6" y="92.3">BT3</text>
<text x="23.6" y="95.4">MY-18650-01</text>
<text x="52.1" y="95.3">R32</text>
<text x="73" y="93.5">HY2213-BB3A</text>
<text x="110.3" y="93.5">R60</text>
<text x="128" y="93.5">R62</text>
<text x="51.9" y="98.5">75</text>
<text x="110.1" y="96.7">100</text>
<text x="127.7" y="96.7">330</text>
<text x="275.1" y="100.5">D4</text>
<text x="321" y="102">U26</text>
<text x="23.7" y="107.6">MY-18650-01</text>
<text x="23.7" y="104.4">BT4</text>
<text x="274.8" y="103.8">SS34BF_C64883</text>
<text x="311.2" y="105.9">TP5100_C379389</text>
<text x="110.8" y="111.1">C39</text>
<text x="128.5" y="111.1">C40</text>
<text x="180.6" y="109.4">U33</text>
<text x="394.3" y="109.4">R65</text>
<text x="394.3" y="112.5">4.7k</text>
<text x="31" y="118.2">BSS123</text>
<text x="38.3" y="114.7">Q3</text>
<text x="110.8" y="114.3">0.1u</text>
<text x="128.5" y="114.3">0.1u</text>
<text x="362.8" y="116.4">LED6</text>
<text x="380.4" y="119.9">LED5</text>
<text x="355" y="125.2">R67</text>
<text x="175.5" y="128.8">HY2120-LB</text>
<text x="241.4" y="130.2">10u</text>
<text x="241.4" y="127">C2</text>
<text x="355.4" y="128.8">51k</text>
<text x="23.6" y="137.8">MY-18650-01</text>
<text x="23.6" y="134.6">BT5</text>
<text x="52.1" y="135.8">R33</text>
<text x="71.2" y="135.9">HY2213-BB3A</text>
<text x="77.6" y="132.2">U35</text>
<text x="110.3" y="135.8">R61</text>
<text x="133.2" y="135.8">R63</text>
<text x="226.7" y="135.8">R64</text>
<text x="255.5" y="137.6">C4</text>
<text x="269.6" y="137.6">C54</text>
<text x="277.4" y="132.3">TP1</text>
<text x="360.2" y="137.6">0.1u</text>
<text x="360.3" y="134.1">C52</text>
<text x="51.9" y="139.1">75</text>
<text x="110.1" y="139.1">100</text>
<text x="133" y="139.1">330</text>
<text x="181.2" y="140.8">Q5</text>
<text x="226.5" y="139.1">2k</text>
<text x="255.5" y="140.8">10u</text>
<text x="269.6" y="140.8">0.1u</text>
<text x="23.7" y="148.2">MY-18650-01</text>
<text x="23.7" y="145">BT6</text>
<text x="180.8" y="144.1">UMW8205A</text>
<text x="38.4" y="155.2">Q4</text>
<text x="110.8" y="153.4">C38</text>
<text x="133.8" y="153.4">C51</text>
<text x="285" y="154.9">0.1u</text>
<text x="285.4" y="151.7">C56</text>
<text x="350.7" y="154.9">0.1u</text>
<text x="350.7" y="151.7">C58</text>
<text x="364.8" y="154.9">10u</text>
<text x="364.8" y="151.7">C3</text>
<text x="32.8" y="158.8">BSS123</text>
<text x="110.8" y="156.7">0.1u</text>
<text x="133.8" y="156.7">0.1u</text>
<text x="184" y="187">TP24</text>
<text x="53.6" y="197.6">LM27761DSGR</text>
<text x="61.4" y="194">U3</text>
<text x="295.9" y="194">TP27</text>
<text x="100.2" y="201.1">C48</text>
<text x="320.7" y="201">U30</text>
<text x="98.6" y="204.6">1uF</text>
<text x="175.1" y="208.1">R77</text>
<text x="264.9" y="208.1">4.7k</text>
<text x="265.1" y="204.6">R78</text>
<text x="316.2" y="204.6">LM358ADT</text>
<text x="381.4" y="208.1">4.7k</text>
<text x="381.5" y="204.6">R72</text>
<text x="19.9" y="211.7">C27</text>
<text x="160.2" y="215.1">R75</text>
<text x="176.4" y="211.7">5k</text>
<text x="184" y="215.2">AD8066ARZ-RL</text>
<text x="191.9" y="211.7">U29</text>
<text x="254.5" y="211.7">TP28</text>
<text x="384.1" y="215.2">TP26</text>
<text x="20.5" y="218.8">4.7uF</text>
<text x="34.7" y="217.4">C49</text>
<text x="160.2" y="218.3">7.5k</text>
<text x="34.6" y="224.1">4.7uF</text>
<text x="145.1" y="222.2">R73</text>
<text x="145.5" y="225.8">20k</text>
<text x="265.1" y="225.8">R79</text>
<text x="145.5" y="231.1">20k</text>
<text x="264.9" y="229.3">4.7k</text>
<text x="364.8" y="232.8">C50</text>
<text x="381.4" y="232.8">4.7k</text>
<text x="381.5" y="229.3">R71</text>
<text x="97.7" y="238.1">R49</text>
<text x="145.1" y="234.6">R74</text>
<text x="180.4" y="239.9">C44</text>
<text x="338.3" y="239.9">TP25</text>
<text x="364.8" y="236">0.1u</text>
<text x="97.7" y="241.3">316k</text>
<text x="180.2" y="243.4">0.1u</text>
<text x="222.1" y="243.5">C45</text>
<text x="45.5" y="248.7">TP29</text>
<text x="73.8" y="250.1">10u</text>
<text x="73.8" y="247">C30</text>
<text x="222.6" y="247">0.1u</text>
<text x="97.7" y="255.8">R48</text>
<text x="97.7" y="258.9">102k</text>
<text x="192.7" y="262.8">7.5k</text>
<text x="192.8" y="259.3">R76</text>
</g>
<g font-size="3.2" fill="#00f">
<text x="242.4" y="28.2">Vout</text>
<text x="252.2" y="26.7">3</text>
<text x="285.5" y="28.5">1</text>
<text x="290" y="29.9">1</text>
<text x="68.8" y="33.8">1</text>
<text x="232.6" y="33.8">2</text>
<text x="237.1" y="35.2">Vin</text>
<text x="359.6" y="30.3">1</text>
<text x="364.1" y="31.7">1</text>
<text x="68.8" y="40.9">2</text>
<text x="68.8" y="37.3">3</text>
<text x="252.2" y="40.9">1</text>
<text x="242.5" y="42.3">GND</text>
<text x="68.5" y="97.3">6</text>
<text x="73" y="98.7">OUT</text>
<text x="88.2" y="98.7">NC</text>
<text x="95.2" y="97.3">1</text>
<text x="68.5" y="104.4">5</text>
<text x="73" y="105.8">NC</text>
<text x="85.7" y="105.8">VDD</text>
<text x="95.2" y="104.4">2</text>
<text x="68.5" y="111.4">4</text>
<text x="73" y="112.8">NC</text>
<text x="86.3" y="112.8">VSS</text>
<text x="95.2" y="111.4">3</text>
<text x="303" y="113.2">1</text>
<text x="335.2" y="111.4">EP</text>
<text x="340.6" y="113.2">16</text>
<text x="340.6" y="109.6">17</text>
<text x="170.7" y="114.9">4</text>
<text x="174.2" y="116.7">VC</text>
<text x="188.3" y="116.7">CS</text>
<text x="194.2" y="118.5">2</text>
<text x="194.2" y="114.9">3</text>
<text x="303" y="116.7">2</text>
<text x="306.5" y="114.9">VIN</text>
<text x="306.5" y="118.5">LX</text>
<text x="327.3" y="118.5">CHRG#</text>
<text x="333.2" y="114.9">VIN</text>
<text x="340.6" y="116.7">15</text>
<text x="187.8" y="123.8">OD</text>
<text x="188" y="120.2">OC</text>
<text x="194.2" y="122">1</text>
<text x="303" y="120.2">3</text>
<text x="303" y="123.8">4</text>
<text x="306.5" y="122">LX</text>
<text x="306.5" y="125.5">VIN</text>
<text x="325.8" y="122">STDBY#</text>
<text x="334.7" y="125.5">CS</text>
<text x="340.6" y="123.8">13</text>
<text x="340.6" y="120.2">14</text>
<text x="292.8" y="130.8">1</text>
<text x="303" y="127.3">5</text>
<text x="303" y="130.8">6</text>
<text x="306.5" y="129">VIN</text>
<text x="327" y="129">RTRICK</text>
<text x="340.6" y="130.8">11</text>
<text x="340.6" y="127.3">12</text>
<text x="288.3" y="132.2">1</text>
<text x="303" y="137.9">8</text>
<text x="306.5" y="132.6">PWR_ON-</text>
<text x="330.3" y="136.1">VREG</text>
<text x="335" y="132.6">TS</text>
<text x="340.6" y="137.9">9</text>
<text x="340.6" y="134.3">10</text>
<text x="66.8" y="139.6">6</text>
<text x="71.3" y="141">OUT</text>
<text x="86.4" y="141">NC</text>
<text x="93.5" y="139.6">1</text>
<text x="306.5" y="139.6">VS</text>
<text x="332.8" y="139.6">BAT</text>
<text x="66.8" y="146.7">5</text>
<text x="71.3" y="148.1">NC</text>
<text x="84" y="148.1">VDD</text>
<text x="93.5" y="146.7">2</text>
<text x="165.4" y="148.4">1</text>
<text x="199.5" y="148.4">6</text>
<text x="66.8" y="153.7">4</text>
<text x="71.3" y="155.2">NC</text>
<text x="84.5" y="155.2">VSS</text>
<text x="93.5" y="153.7">3</text>
<text x="165.4" y="152">2</text>
<text x="165.4" y="155.5">3</text>
<text x="168.9" y="150.2">S1</text>
<text x="168.9" y="153.7">D1/D2</text>
<text x="187.6" y="153.7">D1/D2</text>
<text x="193.5" y="150.2">G1</text>
<text x="199.5" y="155.5">4</text>
<text x="199.5" y="152">5</text>
<text x="168.9" y="157.3">S2</text>
<text x="193.5" y="157.3">G2</text>
<text x="179.7" y="190.8">1</text>
<text x="184.1" y="192.2">1</text>
<text x="300.9" y="197.5" transform="rotate(-90 300.9 197.5)">1</text>
<text x="47.2" y="203.1">1</text>
<text x="77.8" y="203.1">8</text>
<text x="299.5" y="202" transform="rotate(-90 299.5 202)">1</text>
<text x="50.7" y="204.9">VIN</text>
<text x="69.5" y="204.9">C1+</text>
<text x="70.6" y="208.4">C1-</text>
<text x="77.8" y="206.7">7</text>
<text x="308.3" y="208.4">1</text>
<text x="47.2" y="210.2">3</text>
<text x="47.2" y="213.7">4</text>
<text x="50.7" y="211.9">CPOUT</text>
<text x="50.7" y="215.5">VOUT</text>
<text x="70.1" y="215.5">VFB</text>
<text x="71.9" y="211.9">EN</text>
<text x="77.8" y="213.7">5</text>
<text x="77.8" y="210.2">6</text>
<text x="262.8" y="215.5">1</text>
<text x="308.3" y="211.9">2</text>
<text x="308.3" y="215.5">3</text>
<text x="311.7" y="210.2">OUT1</text>
<text x="311.7" y="213.7">IN1-</text>
<text x="325" y="213.7">OUT2</text>
<text x="335.3" y="215.5">6</text>
<text x="335.3" y="211.9">7</text>
<text x="69.8" y="219">PAD</text>
<text x="77.8" y="217.2">9</text>
<text x="181.3" y="220.8">1</text>
<text x="258.3" y="216.9">1</text>
<text x="311.7" y="217.2">IN1+</text>
<text x="325.5" y="220.8">IN2+</text>
<text x="326.7" y="217.2">IN2-</text>
<text x="335.3" y="219">5</text>
<text x="382.5" y="219">1</text>
<text x="387" y="220.4">1</text>
<text x="181.3" y="227.8">3</text>
<text x="181.3" y="224.3">2</text>
<text x="184.7" y="226.1">IN1-</text>
<text x="184.7" y="222.5">OUT1</text>
<text x="194.5" y="226.1">OUT2</text>
<text x="204.8" y="224.3">7</text>
<text x="204.8" y="227.8">6</text>
<text x="184.7" y="229.6">IN1+</text>
<text x="195" y="233.1">IN2+</text>
<text x="196.1" y="229.6">IN2-</text>
<text x="204.8" y="231.4">5</text>
<text x="341.8" y="228.2" transform="rotate(-90 341.8 228.2)">1</text>
<text x="343.3" y="232.7" transform="rotate(-90 343.3 232.7)">1</text>
<text x="49" y="237" transform="rotate(-90 49 237)">1</text>
<text x="50.4" y="241.5" transform="rotate(-90 50.4 241.5)">1</text>
</g>
<g font-size="3.2" fill="#f00">
<text x="170.7" y="118.5">5</text>
<text x="174.2" y="120.2">VDD</text>
<text x="335.3" y="208.4">8</text>
<text x="324.6" y="210.2">VCC+</text>
<text x="204.8" y="220.8">8</text>
<text x="308.3" y="219">4</text>
<text x="311.7" y="220.8">VCC-</text>
<text x="198.5" y="222.5">V+</text>
</g>
<g font-size="3.2">
<text x="170.7" y="122">6</text>
<text x="174.2" y="123.8">VSS</text>
<text x="303" y="134.3">7</text>
<text x="306.5" y="136.1">GND</text>
<text x="47.2" y="206.7">2</text>
<text x="50.7" y="208.4">GND</text>
<text x="181.3" y="231.4">4</text>
<text x="184.7" y="233.1">V-</text>
</g>
</svg>
